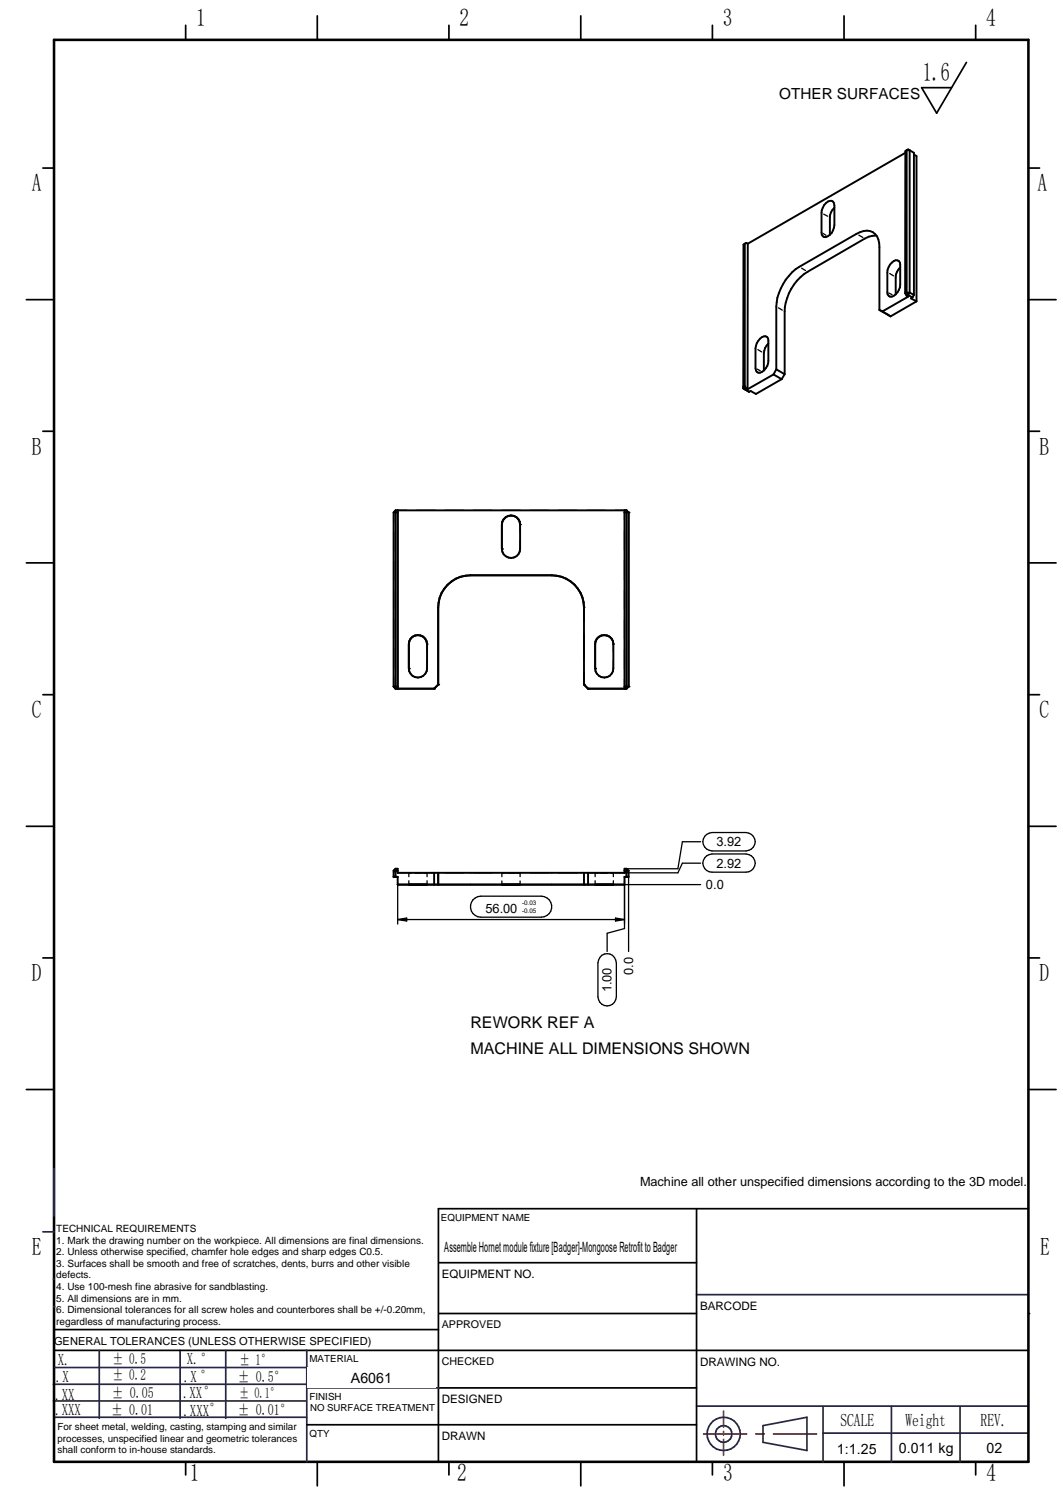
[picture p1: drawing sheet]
<svg xmlns="http://www.w3.org/2000/svg" width="210mm" height="297mm" viewBox="0 0 210 297" stroke-linecap="round" stroke-linejoin="round" font-family="sans-serif">
<g fill="none" stroke="#26264c" stroke-width=".34">
<path d="M8.5 243.3h2.2M10.5 252.6h.2M137.5 255.7h65.6M10.5 276.7h50M10.5 273.4h50M10.8 279.9h49.8M10.8 270.1h50M35.6 266.7v13.4M60.6 266.7v22M60.7 274.1h26M137.5 277.7h65.6M162.5 277.7v11"/>
<path d="M176 277.7v11M189.6 277.7v11M150.7 281.6l8.6-1.7v6.6l-8.6-1.6zM162.5 283h40.5"/>
</g>
<g fill="none" stroke="#000" stroke-width=".34">
<path d="M36.7 5v2.9M88.6 5v2.9M140.7 5v2.9M192.7 5v2.9M8.5 33.2h2.2M203.1 33.2h2.2M5.2 59.2h5.5M203.1 59.2h5.4M8.5 85.2h2.2M203.1 85.2h2.2M5.2 111.2h5.5M203.1 111.2h5.4"/>
<path d="M8.5 137.2h2.2M203.1 137.2h2.2M5.2 163.2h5.5M203.1 163.2h5.4M8.5 189.2h2.2M203.1 189.2h2.2M5.2 215.2h5.5M203.1 215.2h5.4M86.6 238.7v50M10.7 266.7h192.4M10.7 262.6h75.9M86.7 274.1h50.8"/>
<path d="M36.7 288.7v2.6M62.7 288.7v4.8M88.6 288.7v2.6M114.7 288.7v4.8M140.7 288.7v2.6M166.7 288.7v4.8M192.7 288.7v2.6"/>
</g>
<path d="M10.7 7.9h192.4v280.8h-192.4z" fill="none" stroke="#000" stroke-width=".51"/>
<path d="M142.9 278.7v3.2M138.9 283.2h8.5M142.9 282.7v.7M142.9 284.3v3.1M149.2 283.2h1.7M152.7 283.2h8.5" fill="none" stroke="#f00" stroke-width=".34"/>
<circle cx="10.6" cy="258.1" r=".17" fill="#26264c"/>
<g fill="none" stroke="#26264c" stroke-width=".34">
<path d="M10.7 230.8v9.4M19.6 266.7v13.4M44.6 266.7v13.4M60.5 266.7h.1"/>
<circle cx="142.9" cy="283.2" r="3.3"/>
<circle cx="142.9" cy="283.2" r="1.63"/>
</g>
<path d="M190.8 12.3l-5.8 10.1-3-5.1h5.9M86.6 238.7h116.5M86.7 259.4h50.8M86.7 249.4h50.8M86.6 281.4h50.9" fill="none" stroke="#000" stroke-width=".34"/>
<circle cx="203.1" cy="259.4" r=".17" fill="#000"/>
<g fill="#fff">
<path d="M137.9 271.4h64.4v6.1h-64.4z"/>
<path d="M189.9 283.9h13v4h-13z"/>
<path d="M86.9 254.9h50.2v4h-50.2z"/>
<path d="M60.7 270h25.3v4h-25.3z"/>
<path d="M87 244.3h50v4h-50z"/>
<path d="M60.8 277.1h25.2v4h-25.2z"/>
<path d="M176.4 284.1h13v4h-13z"/>
<path d="M162.7 284.1h13v4h-13z"/>
<path d="M137.9 260.4h64.5v6h-64.5z"/>
</g>
<path d="M62.7 3.1v4.8M114.7 3.1v4.8M166.7 3.1v4.8M137.5 238.7v50M60.6 281.4h26" fill="none" stroke="#000" stroke-width=".34"/>
<path d="M101.6 283.2h25.3v4h-25.3z" fill="#fff"/>
<g fill="none" stroke="#000" stroke-width=".38">
<path d="M178.8 30.2l-31.1 17.9M179 29.7l-.2 .1-.1 28.1M179 29.7v28.1M179 29.7h.6M179.6 29.7l.9 .5v28.1M179.6 29.7l-.3-.2-.3 .2M179.6 29.7v28.1M180.5 30.5l.5 .3v28.7M147.1 48.1l-.3 .2v28.1M147.1 48.1v28.1M147.7 48.1l-.1 28.8M147.7 48.1l-.3-.1-.3 .1"/>
<path d="M163.1 40.1a.87 .87 0 0 1 1-.5 .87 .87 0 0 1 .7 1v3.9a2.31 2.31 0 0 1-2.1 2.3l-.4-.4-.1-4.4a3.1 3.1 0 0 1 .9-1.9zM164.8 41a2.61 2.61 0 0 0-.9 2v3.4M173.1 46.5l-1.5 .2-.8 .4-11.3 6.6a9.8 9.8 0 0 0-4.6 7.8v12.4M176.1 51.9a.87 .87 0 0 1 1-.5 .87 .87 0 0 1 .7 .9v3.9a2.39 2.39 0 0 1-2.1 2.4l-.4-.5-.1-4.3a2.87 2.87 0 0 1 .9-1.9zM177.8 52.8a2.85 2.85 0 0 0-.9 1.9v3.5M178.7 57.9l.3 .5M179 57.8h.6M179 57.8l.3 .5M179 57.8l-.3 .1M179 58.4l.3 .2-5.1 2.9M179.3 58.3l.9 .5M179.3 58.3l-.3 .1"/>
<path d="M179.6 57.8l.9 .5M179.6 57.8l-.3 .5M180.2 58.8l-.3 .1 1.1 .6M180.5 58.3l-.3 .5M181 59.5l-5.1 3M146.8 76.7l.3 .2M146.8 76.7l1.1 .7M146.8 76.4l.3 .5M146.8 76.4v.3M147.1 76.2l-.3 .2M147.1 76.2l.3 .5M147.4 76.7l-.3 .2"/>
<path d="M147.4 76.7l.2 .2M147.6 77.2l.3 .2M150.1 66.9a.93 .93 0 0 1 1.6 0v4.3a2.4 2.4 0 0 1-2 2.4l-.3-.2-.2-.7v-3.9a2.87 2.87 0 0 1 .9-1.9zM151.7 67.8a2.87 2.87 0 0 0-.9 1.9v3.5M152.7 74l1.6 .9M152.7 74l-5.1 2.9M153.3 72.9l1.6 1M153.3 72.9l-.6 1.1M154.3 74.9l-5 2.9-1.1-.6-.3 .2M154.9 73.9l-.6 1M173.7 61.2v-12.4a2.67 2.67 0 0 0-1-2.7 2.67 2.67 0 0 0-2.9-.3l-12 6.9a10.2 10.2 0 0 0-4.5 7.8v12.4M173.7 61.2l.5 .3"/>
<path d="M173.7 61.2l2.2 1.3M174.2 61.5l1.7 1M77.7 101.2h.8M77.7 101.2v34.4M78.1 100.8l-.4 .4M78.1 100.8v35.2M78.5 100.8v35.2zM102 102.2l.6 .8M102 102.2a1.82 1.82 0 0 0-2.9 1.4v4.8a1.8 1.8 0 0 0 1.8 1.8 1.8 1.8 0 0 0 1.8-1.8l-.1-5.4M102.6 103l.1 .6M109.9 113.7l1.9 .6M109.9 113.7l-17-.1a6.4 6.4 0 0 0-6.4 6.4v15.2l-.8 .8h-7.6"/>
<path d="M109.9 113.7l1 .2 .9 .4M111.8 114.3l.9 .6M111.8 114.3l1.7 1.2M113.4 115.4l.7 .8M114 116.2l.6 .9 .6 1.9M114.6 117.1l.6 1.8 .1 1.1v15.2l.8 .8h7.6M123.3 101.2h.8M123.3 100.8v35.2h.4M123.7 100.8v35.2M123.7 100.8l.4 .4M123.7 100.8h-45.6M124.1 101.2v34.4"/>
<path d="M77.7 135.6h.8M77.7 135.6l.4 .4M83.1 125.5l.5 .2 .3 .5M83.1 125.5a1.77 1.77 0 0 0-2.4 1.7v4.8a1.8 1.8 0 0 0 1.8 1.8 1.8 1.8 0 0 0 1.8-1.8v-4.8M83.1 125.5l.9 .7M83.9 126.2l.4 1M84 126.2l.3 1M117.9 126.2l-.4 1v4.8a1.8 1.8 0 0 0 1.8 1.8 1.8 1.8 0 0 0 1.8-1.8v-4.8M118.7 125.5l-.8 .7M118.7 125.5h1.2l.5 .3M119.8 125.5l.6 .2 .4 .5M120.8 126.2l.2 .4 .1 .6"/>
<path d="M120.8 126.2l.3 1M123.3 135.6h.8M124.1 135.6l-.4 .4M77.7 172v1.2h.8v1.5h44.8v-1.5h.8M77.7 172h.8M78.1 171.6l-.4 .4M78.1 171.6h.4v.8h8M78.1 171.6v1.6M80.7 174.7h3.6zM85.7 172.4v2.3h7.2M86.5 172.4h28.8M86.5 172.4v2.3"/>
<path d="M99.1 174.7h3.6zM115.3 172.4v2.3M116.1 172.4v2.3h-7.2M117.5 174.7h3.6zM123.7 171.6l.4 .4M123.7 171.6v1.6h.4M123.7 171.6h-.4v.8h-8M124.1 172h-.8M124.1 172v1.2"/>
</g>
<g fill="none" stroke="#000" stroke-width=".25">
<path d="M158.3 53l.7 .4M162.5 46.1l.6 .4M162.6 42.3l.8 .4M169.6 46.4l.8 .5M175.5 57.9l.6 .3M175.7 54l.7 .5M149.5 72.9l.6 .3M149.6 69l.8 .5M153.7 60.8l.8 .5M77.7 101.2h.1M77.7 101.2v1.9M77.7 105.1v3.7"/>
<path d="M77.7 110.8v3.8M77.7 116.5v3.8M77.9 101.1l-.2 .1M78.1 100.8h.1M78.1 100.8l-.1 .1M78.4 100.8h1.9M78.5 100.8h.1M82.3 100.8h3.6M87.8 100.8h3.7M93.4 100.8h3.8M99.1 100.8h3.6M99.1 108.4l.3 .9"/>
<path d="M99.1 108.4h.1M101.8 109.9a1.74 1.74 0 0 1-1.7 .1M102.7 103.6h.1M102.7 103.6v1.6M102.7 106.8v1.6l-.2 .9M104.6 100.8h3.7M110.2 100.8h3.8M115.3 119.9h.1M115.3 119.9v2.7M115.9 100.8h3.6M121.5 100.8h1.9M123.3 100.8h.1"/>
<path d="M123.3 100.8v2M123.3 104.8v3.8M123.3 110.6v3.9M123.3 116.5v3.9M123.6 100.8h.1M123.7 100.8l.2 .2M123.7 100.8h.1M124 101.1l.1 .1M77.7 122.3v3.8M77.7 128v3.8M77.7 133.7v1.9M78.5 136h.1"/>
<path d="M80.7 132l.3 .9M80.7 132h.1M83.4 133.6a1.61 1.61 0 0 1-1.7 0M84.3 127.2v1.6M84.3 130.4v1.6l-.2 .9M84.3 127.2h.1M115.3 125.1v5M115.3 132.7v2.5M117.5 132l.3 .9M117.5 132h.1M120.2 133.6a1.61 1.61 0 0 1-1.7 0M121.1 127.2v1.6"/>
<path d="M121.1 130.4v1.6l-.2 .9M121.1 127.2h.1M123.3 136h.1M123.3 122.4v3.8M123.3 128.2v3.9M123.3 134.1v1.9M77.7 172h.1M77.7 172v.4M77.7 172.8v.4M77.8 171.9l-.1 .1M78 172h.2M78.1 172h.1"/>
<path d="M78.1 171.6h.1M78.1 172v.4M78.1 172.8v.4M78.1 171.6l-.1 .1M78.4 171.6h.1M78.4 172h.1M78.5 174.7v7.8M78.5 172.4h1.9M78.5 172.4h.1M80.7 172.4h.6M80.7 172.4v.7M80.7 173.9v.8"/>
<path d="M81.9 172.4h.1M82 172.4h1.1M82.3 172.4h3.7M83.1 172.4h.1M83.7 172.4h.6M83.8 172.4h.5M84.3 172.4v.7M84.3 173.9v.8M87.9 172.4h3.7M93.4 177.7l1-.6 .6-.1h11.9a2.07 2.07 0 0 1 2 2.1 2.07 2.07 0 0 1-2 2h-11.9a2.08 2.08 0 0 1-1.9-1.2 2.08 2.08 0 0 1 .3-2.2zM93.5 172.4h3.7M99.1 172.4h.6"/>
<path d="M99.1 172.4v.7M99.1 174v.7M99.1 172.4h3.7M100.3 172.4h.1M100.4 172.4h1.1M101.5 172.4h.1M102.1 172.4h.6M102.2 172.4h.5M102.7 172.4v.7M102.7 174v.7M104.7 172.4h3.7M110.3 172.4h3.7"/>
<path d="M115.9 172.4h3.7M117.5 172.4h.6M117.5 172.4v.7M117.5 173.9v.8M118.7 172.4h.1M118.7 172.4h1.2M119.9 172.4h.1M120.5 172.4h.6M120.6 172.4h.5M121.1 172.4v.7M121.1 173.9v.8M123.3 173.9v9.5l-3.4 .9v3.6"/>
<path d="M123.3 171.6h.1M123.3 172.4h.1M123.3 172h.1M123.3 174.7h15M123.6 172h.3M123.7 172h.1M123.7 172v.3M123.7 172.8v.4M123.7 171.6l.1 .1M124 171.8v.2M124.1 173.2v14.7M138.3 170.5h-3.6l-.8 1.9h-12.4"/>
<path d="M138.3 166.2h-3.6l-.8 5.4h-10.3M139.1 169.4l.4-.4 1.1-.3h6.7a1.8 1.8 0 0 1 1.8 1.8 1.8 1.8 0 0 1-1.8 1.8h-6.7a1.78 1.78 0 0 1-1.6-1 1.78 1.78 0 0 1 .1-1.9zM139.1 165.2l.4-.4 1.1-.4h6.7a1.82 1.82 0 0 1 1.8 1.8 1.82 1.82 0 0 1-1.8 1.9h-6.7a1.82 1.82 0 0 1-1.5-2.9zM78.5 181.6l1.8-.3v.6zM78.5 181.6h44.8M118.8 188.7a1.82 1.82 0 0 1 2.9 1.5v6.7a1.82 1.82 0 0 1-1.8 1.8 1.82 1.82 0 0 1-1.8-1.8v-6.7l.3-1.1zM121.5 181.3l1.8 .3-1.8 .3z"/>
</g>
<g fill="#000">
<circle cx="99.1" cy="108.4" r=".19"/>
<circle cx="124.1" cy="101.2" r=".19"/>
<circle cx="77.7" cy="135.6" r=".19"/>
<circle cx="78.5" cy="136" r=".19"/>
<circle cx="80.7" cy="132" r=".19"/>
<circle cx="85.7" cy="136" r=".19"/>
<circle cx="86.5" cy="135.2" r=".19"/>
<circle cx="115.3" cy="135.2" r=".19"/>
<circle cx="116.1" cy="136" r=".19"/>
<circle cx="117.5" cy="132" r=".19"/>
<circle cx="123.3" cy="136" r=".19"/>
<circle cx="124.1" cy="135.6" r=".19"/>
<circle cx="77.7" cy="173.2" r=".19"/>
<circle cx="78.5" cy="174.7" r=".19"/>
<circle cx="86.5" cy="174.7" r=".19"/>
<circle cx="115.3" cy="174.7" r=".19"/>
</g>
<path d="M78.5 181.6l1.8-.3v.6zM121.5 181.3l1.8 .3-1.8 .3z" fill="#000"/>
<text font-size="5.1" x="182.2" y="16">1.6</text>
<g font-size="4.9">
<text x="38.7" y="5.2">1</text>
<text x="90.8" y="5.2">2</text>
<text x="142.7" y="5.2">3</text>
<text x="194.7" y="5.2">4</text>
<text x="6.3" y="37.8">A</text>
<text x="204.9" y="37.8">A</text>
<text x="6.3" y="89.8">B</text>
<text x="205.2" y="89.8">B</text>
<text x="6.3" y="141.8">C</text>
<text x="205.2" y="141.8">C</text>
<text x="6.3" y="193.8">D</text>
<text x="205.2" y="193.8">D</text>
<text x="6.3" y="247.9">E</text>
<text x="205.4" y="247.9">E</text>
<text x="37.5" y="292.5">1</text>
<text x="90.3" y="292.5">2</text>
<text x="142.8" y="292.5">3</text>
<text x="194.8" y="292.5">4</text>
</g>
<g font-size="3.6">
<text x="165.9" y="281.6">SCALE</text>
<text x="178.8" y="281.6">Weight</text>
<text x="193.6" y="281.6">REV.</text>
</g>
<g font-size="3.3">
<text x="11.4" y="269.7">X.</text>
<text x="36.9" y="269.4">X.°</text>
<text x="11" y="272.9">.X</text>
<text x="36.3" y="273">.X °</text>
<text x="10.9" y="276.4">.XX</text>
<text x="10.9" y="279.5">.XXX</text>
<text x="36.2" y="276">.XX°</text>
<text x="36.2" y="279.7">.XXX°</text>
</g>
<g font-size="3.2">
<text x="92.9" y="202.9">REWORK REF A</text>
<text x="92.9" y="208.1">MACHINE ALL DIMENSIONS SHOWN</text>
</g>
<g font-size="3">
<text x="153.9" y="19.6">OTHER SURFACES</text>
<text x="22.2" y="269.3">± 0.5</text>
<text x="47.3" y="269.5">± 1°</text>
<text x="22.2" y="272.5">± 0.2</text>
<text x="47" y="273">± 0.5°</text>
<text x="22" y="279.4">± 0.01</text>
<text x="22.1" y="276.2">± 0.05</text>
<text x="46.9" y="279.4">± 0.01°</text>
</g>
<text font-size="2.9" x="47.2" y="276.2">± 0.1°</text>
<g font-size="2.8">
<text x="87.7" y="247.4">Assemble Hornet module fixture [Badger]-Mongoose Retrofit to Badger</text>
<text x="69.3" y="273">A6061</text>
<text x="165.3" y="287.1">1:1.25</text>
<text x="177.5" y="287.1">0.011 kg</text>
<text x="194.8" y="286.9">02</text>
</g>
<g font-size="2.5">
<text x="141.5" y="167.1">3.92</text>
<text x="141.5" y="171.4">2.92</text>
<text x="139.4" y="175.6">0.0</text>
<text x="95.8" y="180.3">56.00</text>
<text x="120.8" y="196" transform="rotate(-90 120.8 196)">1.00</text>
<text x="125" y="192.5" transform="rotate(-90 125 192.5)">0.0</text>
<text x="126.4" y="234.2">Machine all other unspecified dimensions according to the 3D model.</text>
</g>
<g font-size="2.3">
<text x="87.2" y="252.4">EQUIPMENT NO.</text>
<text x="138.2" y="258.7">BARCODE</text>
<text x="138.2" y="269.7">DRAWING NO.</text>
<text x="87.2" y="277.1">DESIGNED</text>
<text x="87.2" y="284.4">DRAWN</text>
</g>
<text font-size="2.2" x="10.7" y="265.6">GENERAL TOLERANCES (UNLESS OTHERWISE SPECIFIED)</text>
<g font-size="2.1">
<text x="87.2" y="262.3">APPROVED</text>
<text x="87.2" y="269.5">CHECKED</text>
</g>
<g font-size="2">
<text x="11.1" y="243.3">TECHNICAL REQUIREMENTS</text>
<text x="11.1" y="245.6">1. Mark the drawing number on the workpiece. All dimensions are final dimensions.</text>
<text x="11.1" y="247.9">2. Unless otherwise specified, chamfer hole edges and sharp edges C0.5.</text>
<text x="11.1" y="250.2">3. Surfaces shall be smooth and free of scratches, dents, burrs and other visible</text>
<text x="11.1" y="252.5">defects.</text>
<text x="11.1" y="254.8">4. Use 100-mesh fine abrasive for sandblasting.</text>
<text x="11.1" y="257.1">5. All dimensions are in mm.</text>
<text x="11.1" y="259.4">6. Dimensional tolerances for all screw holes and counterbores shall be +/-0.20mm,</text>
<text x="11.1" y="261.6">regardless of manufacturing process.</text>
</g>
<g font-size="1.9">
<text x="87.1" y="241.1">EQUIPMENT NAME</text>
<text x="61.1" y="269">MATERIAL</text>
<text x="61.1" y="276.4">FINISH</text>
<text x="61.2" y="278.8">NO SURFACE TREATMENT</text>
<text x="11.4" y="282.5">For sheet metal, welding, casting, stamping and similar</text>
<text x="11.4" y="284.7">processes, unspecified linear and geometric tolerances</text>
<text x="11.4" y="287">shall conform to in-house standards.</text>
<text x="61.1" y="283.7">QTY</text>
</g>
<g font-size="1.3">
<text x="103.1" y="178.8">-0.03</text>
<text x="103.1" y="180.3">-0.05</text>
</g>
</svg>
